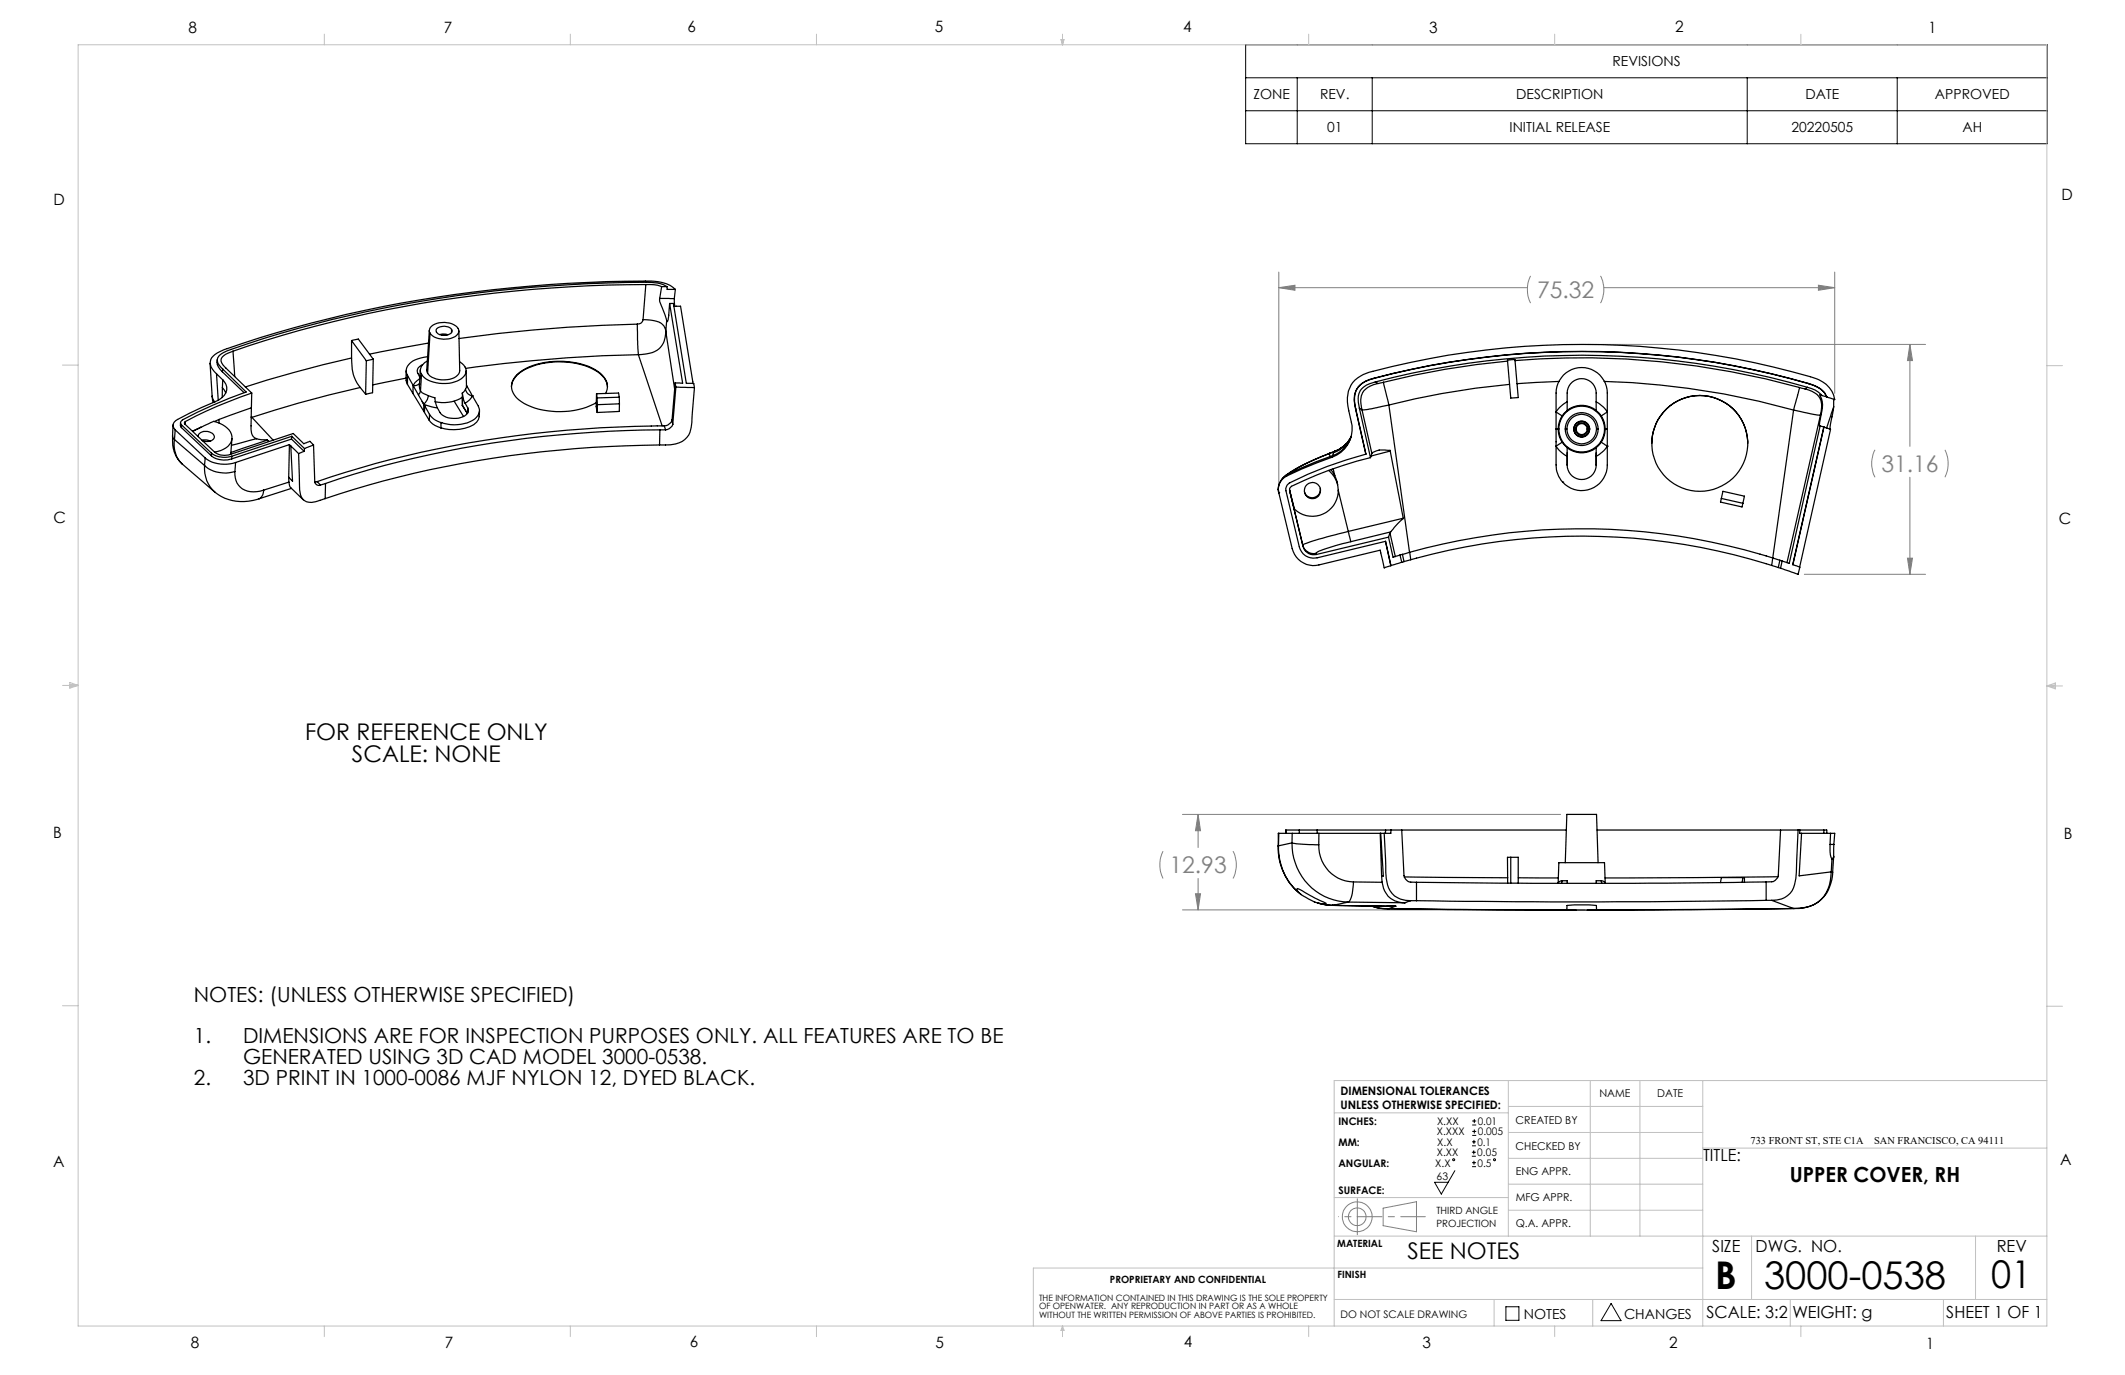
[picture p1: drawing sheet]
<svg xmlns="http://www.w3.org/2000/svg" width="432mm" height="279mm" viewBox="0 0 432 279" stroke-linecap="round" stroke-linejoin="round" font-family="sans-serif">
<g fill="none" stroke="#000" stroke-width=".2">
<path d="M253.1 9.1h162.9v20.1h-162.9zM253.1 15.8h162.9M263.6 15.8v13.4M278.8 15.8v13.4M355 15.8v13.4M385.5 15.8v13.4M253.1 22.5h162.9M295.6 237.9l-2.7 4.7-1.4-2.4h2.8M299.1 234.9h.8M299.1 234.1h.8M299.1 232.8h.8M299.1 232h.8"/>
<path d="M299.1 237.1h.8M299.1 236.3h.8M299.2 228.6h.8M299.2 227.8h.8M299.2 230.7h.8M299.2 229.9h.8M299.5 233.8v.8M299.5 231.6v.8M299.5 235.9v.8M299.6 227.4v.8M299.6 229.5v.8M306 265.5h2.6v2.8h-2.6z"/>
<path d="M327.4 264.9l2 3.5h-4.1z"/>
<circle cx="295.4" cy="235.7" r=".2"/>
<circle cx="303.7" cy="235.7" r=".2"/>
</g>
<g fill="none" stroke="#808080" stroke-width=".2">
<path d="M259.9 58.5l3.2-.5v1zM259.9 55.3v43.5M259.9 58.5h50.5M311 56.1a6.4 6.4 0 0 0 0 5.5M325.2 56.1a6.1 6.1 0 0 1 0 5.5M325.9 58.5h46.9M369.5 58l3.3 .5-3.3 .5zM372.8 55.3v24.6M322.7 70h68.6M388.1 70l.5 3.3h-1zM388.1 70v20.7M381 91.4a6.1 6.1 0 0 0 0 5.6"/>
<path d="M388.1 97v19.7M395.2 91.4a6.4 6.4 0 0 1 0 5.6M366.6 116.7h24.7M387.6 113.4h1l-.5 3.3zM236.3 173a6.4 6.4 0 0 0 0 5.5M240.3 165.5h76.8M243.5 165.5l.4 3.3h-1zM243.5 165.5v6.7M243.5 178.5v6.4M250.5 173a6.1 6.1 0 0 1 0 5.5M240.3 184.9h81.8M242.9 181.6h1l-.4 3.3z"/>
<path d="M281.1 245.5l6.7-1.3v6.1l-6.7-1.2z"/>
<circle cx="275.8" cy="247.3" r="1.8"/>
<circle cx="275.8" cy="247.3" r="3"/>
</g>
<path d="M275.8 247.2h13.8" fill="none" stroke="#808080" stroke-width=".2" stroke-dasharray="15.2 1.3 1.3 1.3" stroke-dashoffset="10.2"/>
<path d="M275.8 247.2v-3.6M275.8 247.2v3.7" fill="none" stroke="#808080" stroke-width=".2" stroke-dasharray="15.2 1.3 1.3 1.3"/>
<path d="M275.8 247.2h-3.8" fill="none" stroke="#808080" stroke-width=".2" stroke-dasharray="15.2 1.3 1.3 1.3" stroke-dashoffset="15.2"/>
<g fill="none" stroke="#c0c0c0" stroke-width=".2">
<path d="M15.9 9.1h400v260.4h-400zM65.9 6.9v2.2M115.9 6.9v2.2M165.9 6.9v2.2M215.6 8h.6l-.3 1.1zM215.7 8l.2 1.1M215.9 6.9v2.2M216 8l-.1 1.1M265.9 6.9v2.2M315.9 6.9v2.2M365.9 6.9v2.2M12.7 74.2h3.2"/>
<path d="M415.9 74.3h3.2M12.7 139.3h3.2M14.2 139.1l1.7 .2M14.2 138.7l1.7 .6-1.7 .5zM15.9 139.3l-1.7 .3M415.9 139.4h3.2M415.9 139.4l1.8-.6v1.2zM415.9 139.4l1.8 .3M417.7 139.2l-1.8 .2M12.7 204.4h3.2M306.5 219.6v31.6M323.1 219.6v31.6"/>
<path d="M333.2 219.6v31.6M346 219.6v49.9M415.9 204.5h3.2M415.9 219.6h-144.8v49.9M271.1 226.1h35.4M306.5 235.4h39.5M306.5 230.1h39.5M306.5 224.8h39.5M346 233.3h69.9M271.1 251.2h144.8M271.1 243.3h35.4M306.5 245.9h39.5"/>
<path d="M306.5 240.6h39.5M346 257.7h-136v11.8M355.9 251.2v12.9M401.4 251.2v12.9M65.9 269.5v2.1M115.9 269.5v2.1M165.9 269.5v2.1M215.9 269.5v2.1M215.9 269.5l.3 .8h-.6zM265.9 269.5v2.1M271.1 264.1h144.8M303.6 264.1v5.4"/>
<path d="M315.9 269.5v2.1M323.6 264.1v5.4M363.8 264.1v5.4M365.9 269.5v2.1M394.9 264.1v5.4"/>
</g>
<path d="M259.9 58.5l3.2-.5v1zM369.5 58l3.3 .5-3.3 .5zM387.6 113.4h1l-.5 3.3zM388.1 70l.5 3.3h-1zM243.5 165.5l.4 3.3h-1zM242.9 181.6h1l-.4 3.3z" fill="#808080"/>
<g fill="none" stroke="#000" stroke-width=".25">
<path d="M131.2 57.8a7.1 7.1 0 0 1 3.2 .4M131.2 57.8a259.1 259.1 0 0 0-83.9 13.6M131.2 57.8l-.5 7.1M134.4 58.2h1.1M134.4 58.2l-.3 2.4M135.5 58.2l.1 .6h1.6M135.5 58.2a6.9 6.9 0 0 0-4.3-.8 264.7 264.7 0 0 0-81 12.5 18.4 18.4 0 0 0-5.3 2 1.56 1.56 0 0 0 0 2.7l.4 .4M137.2 58.8a8.1 8.1 0 0 0-6.1-1.7 262.8 262.8 0 0 0-85.6 13.9l-1.4 .8a2.18 2.18 0 0 0-.6 3.7l.5 .5M137.2 58.8l-.2 1.9M42.7 73.8l.4 6.7M44 76l1.3 1.2M44 76l.3 5.3"/>
<path d="M44.1 73.6a2.63 2.63 0 0 0 1.1 2M44.1 73.1v.5M45.2 78.8l.7 1.1M45.2 75.6l4.4 4.2M45.2 78.8v2M45.3 77.2a2.26 2.26 0 0 1-.2 3.6l-1.4 .8a44.9 44.9 0 0 0-8.3 4.2 1.11 1.11 0 0 0 .2 1.5M45.3 75l4.7 4.7a95.1 95.1 0 0 0-13 5.7l-.3 .4 .2 .5M45.3 77.2l-.1 1.6M45.3 75l-.1 .6M47.3 71.4a3.7 3.7 0 0 0-2.3 1.4 1.97 1.97 0 0 0 .9 2l5.3 5.1M47.3 71.4l.4 5.1M51.2 79.9l-4.8 1.7a74.8 74.8 0 0 0-8.7 4.1"/>
<path d="M51.2 79.9l-.1 3M71.4 69.2l1.4-.3 3 4.1M71.4 72.7a8.3 8.3 0 0 0 1.8 6M71.4 72.7a253.5 253.5 0 0 0-21.6 5.9M71.4 69.2v3.5M71.4 69.2l3 4.1M73.2 78.7a231.7 231.7 0 0 0-22 6.1M73.2 78.7l1.1 1.4M74.4 73.3l-.1 6.8M75.8 73l-.1 6.8-1.4 .3M75.8 73l-1.4 .3M82.5 76.8l-6.8 1.4"/>
<path d="M82.5 75.4v1.9M82.5 77.3l.3 .8M82.8 78.1l1.1 1.9M82.8 76.3l1.1 2M82.8 76.3v1.8M83.9 80l2.2 3.6M83.9 78.3v1.7M83.9 78.3h.1M84 78.4l1 1.8M84 78.3v.1M85.2 77.9l-.5 .4-.7 .1M85.3 78l-.1 .4 .2 1"/>
<path d="M85.3 77l-1 .7-.3 .6M85.3 76.3l-.1 .1M85.4 75.1l-.2 3.2M85.4 79.4l.4 .4 1.2 .6M85.4 79.4l-.4 .8M85.7 76.1l-.3 3.3M85.9 74.1l-.4 .2a1.19 1.19 0 0 0-.6 1.6l.4 .7M86.9 73.3a2.01 2.01 0 0 0-1.2 2.8M86.9 72.5a4.9 4.9 0 0 0-4.2 2.2 1.82 1.82 0 0 0 .1 1.6M87.1 69.7l-12 2.3M87.2 67.1l-.5 8.1 .2 .6M87.4 67.7l-.5 8.1"/>
<path d="M87.5 66.5a4.1 4.1 0 0 1 5.6 .2 1.56 1.56 0 0 1-1.5 2.1 3.8 3.8 0 0 1-4.4-1.4zM88.7 66.8a2.12 2.12 0 0 1 3.2 .4 1.2 1.2 0 0 1-1.4 .9l-1.4-.2a.75 .75 0 0 1-.4-1.1zM89.4 68l.9-.1 .8 .1M89.7 68.1h1M91.8 67v.6M93.2 67.2l.2 8.1a2.23 2.23 0 0 1-2.1 1.8 4.4 4.4 0 0 1-4.4-1.3M93.4 73.5a2.01 2.01 0 0 1 1 2.8 6.3 6.3 0 0 1-6.9 1.2l-.9-.5-.9-.9M93.9 79.9l.3 1.3 .3 .7M93.9 79.9l.1 2.5M94.6 79.1l-.7 .8M94.6 79.1a1.62 1.62 0 0 0 1.4 1.3M94.7 75.4l.1 3.2-.2 .5"/>
<path d="M94.8 78.4l.1 .2M94.8 78.3l.1 .3M94.9 78.6l1.1 1.8M103.9 78.6a4.8 4.8 0 0 1 3.6-3.9 16.4 16.4 0 0 1 14 .9l.5 .4a3.7 3.7 0 0 1 1.4 2.6M123 80a3.2 3.2 0 0 0-1-4.2 14.3 14.3 0 0 0-10.4-2.3 10.6 10.6 0 0 0-6.9 3 3.2 3.2 0 0 0 .7 4.7 15.1 15.1 0 0 0 12.1 2l1.7-.4 2-1M129.5 65.9l.2 6.2M129.5 65.9a309.6 309.6 0 0 0-36.2 2.9M129.7 72.1a301.5 301.5 0 0 0-35.1 2.8M129.7 72.1l4.8 14.4M130.7 64.9a1.04 1.04 0 0 1-1.2 1M130.7 64.9a7.8 7.8 0 0 1 3.4 .6l.1 .1a2.22 2.22 0 0 1 1.1 1.7M134.1 60.6a9 9 0 0 0 1 3.3l.4 1.3"/>
<path d="M134.1 60.6l2.9 .1M135.3 67.3a4.2 4.2 0 0 1-4.1 4.6l-1.5 .2M135.3 67.3l1.8 11.8M135.5 65.2l-.2 2.1M136.1 61.7h.7l2.7 16.2h1.5l.1 .9M136.1 61.7l2.6 16.2-1.5-.1M136.1 61.7l-.3 3.2-.2 .5-.1-.2M136.9 62.2h1.4l2.5 15.7M137 60.7l.1 1.5M137.2 77.8l.1 .9M137.2 77.8l-.6 7.5M137.3 78.7l3.8 .1"/>
<path d="M137.3 78.7l-.6 7.6M141.1 78.8l-.5 6a6.6 6.6 0 0 1-1 4.1 5.3 5.3 0 0 1-4.4 1.5h-1.2M279.3 76.8a166.2 166.2 0 0 1 88.2 1.1M279.3 76.8a4.5 4.5 0 0 0-4.1 4.4l.3 1.9M279.3 76.8v.1M279.3 76.9a4.7 4.7 0 0 0-4 3.1 6.7 6.7 0 0 0 .2 3.1M279.3 76.9a166.1 166.1 0 0 1 88.2 1.1M279.5 77.6l.5 .3M279.5 77.6a3.8 3.8 0 0 0-3.5 2.9v1.3l.2 1.1M279.5 77.6a164.5 164.5 0 0 1 87.8 1.1M280 77.9a3.7 3.7 0 0 0-3.5 3.1l.3 2.3M281.1 77.7l-1.1 .2"/>
<path d="M281.1 77.7l1.1 4.6M306.3 73.2l1.5-.1 .7 7.7-1.5 .1zM306.4 73.4a163.4 163.4 0 0 0-25.3 4.3M306.7 78.1a157.5 157.5 0 0 0-24.5 4.2M307.8 73.3a164.7 164.7 0 0 1 57.9 5.4M316.8 77.5l-8.5 .5M326 77.5a161.1 161.1 0 0 1 38.5 5.8M365.7 78.7l1.1 .3M365.7 78.7l-1.2 4.6M366.8 79a3.8 3.8 0 0 1 3 1.9 4.4 4.4 0 0 1 .1 3.4M367.3 78.7l-.5 .3M367.3 78.7a5 5 0 0 1 2.9 1.6"/>
<path d="M367.5 78a5.1 5.1 0 0 1 3.7 2.7M367.5 77.9a5.5 5.5 0 0 1 3.7 2.8M367.5 77.9v.1M35.2 86.3l-.1 2.3M35.5 89.3l-.3-.2-.1-.6a6.8 6.8 0 0 0 2 5.8M35.5 89.3a5.6 5.6 0 0 0 1.6 5M35.5 89.3l6.1 5.3M35.6 87.3l6.1 5.8M35.6 87.3l-.1 2M36.7 85.9v.6l.2 .4M36.9 86.9l6.1 5.7M36.9 86.3l6.1 5.8"/>
<path d="M36.9 86.3v.6M37.1 94.3l6.5 5.7M37.7 85.7l-.2 .3 .1 .2 6 5.7a3.3 3.3 0 0 0 3.1 .5l12.9-4.3 2.1 2.1 1.3-.5 .7 .7M37.7 85.7l-.1 .6M40.3 88.7a1.39 1.39 0 0 1 1.9-1l.3 .1a.93 .93 0 0 1 1 .7 .93 .93 0 0 1-.6 1.1l-.7 .1-1-.1M40.8 86.8l1.6-.7a1.95 1.95 0 0 1 2.3-.1 3.2 3.2 0 0 1 2.4 3.5 3.9 3.9 0 0 1-3.5 2.4M40.8 86.8l-1.6 .9M40.8 86.8l-1.7 .8M41.1 89.5l.9-.1 .8 .2M41.6 94.6a6.3 6.3 0 0 0 6.1 1.2M41.6 94.6a6.4 6.4 0 0 0 2 5.4M41.7 93.1a6.7 6.7 0 0 0 6.2 .9"/>
<path d="M41.7 93.1l-.1 1.5M43 92.6a4.4 4.4 0 0 0 4.1 .6M43 92.1a4.7 4.7 0 0 0 4.1 .6M43 92.1v.5M43.1 80.5l.2 1.3M43.1 80.5l.2 .6 .3 .6M43.6 100a9.2 9.2 0 0 0 9 1.4M44.5 85.2l-.9 .5M44.5 85.2v.7M47.1 92.7v.5M47.1 89.1l-.2 3.2M47.7 95.8a3.7 3.7 0 0 0 4.5 4.1l1.4-.3"/>
<path d="M47.9 94l-.2 1.8M51 84.7l.2 .1M51.1 82.9l-.1 3.6a2.58 2.58 0 0 0 .8 2.5l.3 .1M51.1 82.9l-6.6 2.3M51.2 84.8h-.2M51.2 84.8l4.3 4.6M52.1 89.1l1 .3h1.2M52.1 89.1l-5.1 1.4M53.6 99.6a1.86 1.86 0 0 1-1 1.8M54.3 89.4h.1M54.3 89.4l.3 .3-.3-.3M54.3 89.4l-7.4 2.6"/>
<path d="M58.7 97v1M58.7 98l.1 .4a1.56 1.56 0 0 0 .8 1.2l2 2M58.7 98l-5.1 1.6M58.8 90.3l.3 .3M58.8 90.3l-10.9 3.7M58.8 90.3l-.1 6.7M59.1 90.6l1.6 1.6M59.1 90.6l.3 7.2-.7-.8M59.2 99.2l-6.6 2.2M59.2 89.2l-12.1 4M59.2 89.2l2.6 2.5M59.3 88.7l2.6 2.5"/>
<path d="M59.3 88.7l-12.2 4M59.3 88.7l-.1 .5M60.7 92.2l.1 4.3a10.2 10.2 0 0 0 .4 4.5 2.23 2.23 0 0 0 2.9 1l2-.7M61.8 91.7l-1.1 .5M61.9 91.2l-.1 .5M63.7 90.4l-1.8 .8M63.7 90.4l.3 7.5a.83 .83 0 0 0 1.1 .7M64.5 97.9h-.5M64.5 97.9l.6 .7M66.1 98.2l-1 .4M66.1 98.2v3.1M85 80.2l.8 1.4"/>
<path d="M85.8 81.6l.3 .5M85.8 81.6l.3 .6M86.1 82.1l1.7 .6 1.1 .2M86.1 83.6l.2 .2M86.1 82.2l.2 .3v1.3l.9 1.6M86.1 82.1l1.2 2.1M86.1 82.2v1.4M87 80.4l1.4 .4 .1 .9 .4 1.2M87 80.4a2.71 2.71 0 0 1-.9 1.7M87.2 85.4a3.9 3.9 0 0 0 2.4 1.6v-1.1M87.3 84.2a4 4 0 0 0 2.3 1.7M87.3 84.2l-.1 1.2"/>
<path d="M88.4 81.6a7.3 7.3 0 0 0 5.5-.9v1.7M88.9 82.9a3.6 3.6 0 0 0 4.2 2.1 1.91 1.91 0 0 0 2-1.8l-.1-.3M89.6 85.9h.1M92.3 81.5l1.9 3.1M93.9 82.4l1.1 1.6M94 82.4h-.1M94 82.4l1 1.6M94.5 81.9l.5 1M95 82.9v1M96 80.4l1.2 2.1a2.29 2.29 0 0 1-1.7 3.2 8.4 8.4 0 0 1-5.9 .2M96 80.4a3.2 3.2 0 0 1-1.5 1.5M96 80.4h.1"/>
<path d="M97.4 83.5a2.75 2.75 0 0 1-2 3.2 9 9 0 0 1-5.8 .2M121.2 80l-.1 2.6 .3 1.2M121.2 80l.1 .9M121.2 80l4.5-.1 .1 .8M121.3 80.9l.1 1.3M121.4 82.2v1.6M125.8 80.7l-4.5 .2M125.8 80.7l.1 1.4M125.9 82.1l-.1 1.5-4.4 .2M125.9 82.1l-4.5 .1M134 90.4a220 220 0 0 0-67.9 10.9M134.1 87.3a216.8 216.8 0 0 0-68 10.9"/>
<path d="M134.1 87.3h1.2M134.1 87.3l-.1 3.1M135 86.5a225.8 225.8 0 0 0-67.7 10.4l-2.8 1M135 86.5l.3 .8M136.6 85.3a1.63 1.63 0 0 1-1.6 1.2M136.6 85.3l.1 1M136.7 86.3a1.52 1.52 0 0 1-1.4 1M259.8 99.4l-.1 .1M261.4 96.7a3 3 0 0 0-1.5 3.5M261.9 96.3a3.3 3.3 0 0 0-2 3.9M261.9 96.3l-.5 .4M262 99.7l2.8 11.3"/>
<path d="M262 99.7l2.7 11.1M268.3 99.2a1.65 1.65 0 0 1-1.3 1.9 1.65 1.65 0 0 1-1.9-1.1M270 95.6a5.2 5.2 0 0 1 .6 7.6 5.2 5.2 0 0 1-7.6 .2l-1-3.9M270.1 92.1l-5.8 2.6a14 14 0 0 0-3.7 2.6M270.1 92.1a31.5 31.5 0 0 0-8.2 4.2M270.1 92.1h.1M270.1 92.1l.2 .7M270.3 92.8l-2.9 1-5.5 2.5M270.4 95.5l.8 1.1M270.7 92.9l-6.2 2.4-3.1 1.4M270.8 92.6l-.1 .3M270.8 92.6l-.5 .2"/>
<path d="M270.9 95.3l.3 1.3M270.9 92l-.1 .6M271.1 91.8l-1 .3M271.1 91.8h.1M271.1 91.8l-.2 .2M271.2 96.6l.6 1.9M271.3 91.7h-.1M271.9 99.6l2.1 8.4M272.8 90.9l-.6 .4M272.8 90.9l-1.7 .9M272.8 90.8v.1M273.4 90.4l-.1 .1"/>
<path d="M273.4 90.4l-1.5 1-.8 .4M273.4 90.3l-1.3 1-1 .5M273.4 90.3l-.3 .3M273.5 90.2l-.1 .1M273.7 90l-.3 .4M274.3 89.1l-.6 .9M274.6 88.7a5.9 5.9 0 0 1-3.8 3.9M274.6 88.7a5.9 5.9 0 0 1-3.7 3.3M275.5 83.1l2.1 9.2a78.8 78.8 0 0 0-15.7 5.9 1.63 1.63 0 0 0-.6 1.5l2.7 11.4a3 3 0 0 0 3.7 2.2l13.9-3.3 1 4.9M276.2 82.9l.6 .4M276.2 82.9l2.3 10.1M276.8 83.3l2 8.8"/>
<path d="M278.5 93a75.4 75.4 0 0 0-16.1 5.9l-.4 .4v.4M278.8 92.1l-.3 .9M280.2 91.5h2.3l2.7 13.9-1.1 1-1.5 1.7M280.2 91.5l-1.2 .4-.2 .2M282.2 82.3l-4.2 .9-1.2 .1M282.2 82.3l4.2 30M282.5 91.7l-3.9 1M316.2 87.2h.4M316.2 83.7v3.5M316.2 83.7l1.2 .8M316.2 87.2v3.5M316.2 90.7v3.8a5.3 5.3 0 0 0 1.3 3.5"/>
<path d="M316.2 83.7v-3.8a5.2 5.2 0 0 1 5.2-5.2 5.2 5.2 0 0 1 5.2 5.2v3.8M316.6 87.2a4.7 4.7 0 0 0 .8 2.7M316.6 87.2h.2M316.8 87.2a4.6 4.6 0 0 0 4.6 4.6 4.6 4.6 0 0 0 4.6-4.6M316.8 87.2a4.6 4.6 0 0 1 4.6-4.7 4.6 4.6 0 0 1 4.6 4.7M317.4 84.5a4.9 4.9 0 0 0-.8 2.7M317.4 89.9l.6 .7a.64 .64 0 0 1 .5 .8v1.3a5.9 5.9 0 0 1-2.3-2M317.4 89.9l-1.2 .8M317.5 98h.1M318.1 87.2a3.3 3.3 0 0 1 3.3-3.4 3.3 3.3 0 0 1 3.3 3.4M318.1 87.2a3.3 3.3 0 0 0 3.3 3.3 3.3 3.3 0 0 0 3.3-3.3M318.1 87.2h.3"/>
<path d="M318.4 87.2a3 3 0 0 0 3 3 3 3 0 0 0 3-3M318.4 87.2a3 3 0 0 1 3-3 3 3 0 0 1 3 3M318.5 81.7v.9a1.09 1.09 0 0 1-.6 1.3l-.5 .6M318.5 81.7a6.2 6.2 0 0 0-2.3 2M318.5 92v2.5a2.95 2.95 0 0 0 2.9 2.9 2.95 2.95 0 0 0 2.9-2.9v-2.5M318.5 81.7a4.6 4.6 0 0 1 .6-3.7 2.95 2.95 0 0 1 3.3-.9 2.95 2.95 0 0 1 1.9 2.8v1.8M318.5 83.4a4.7 4.7 0 0 1 5.8 0M318.5 91a4.7 4.7 0 0 0 5.8 0M319.8 87.2a1.64 1.64 0 0 1 1.6-1.6 1.64 1.64 0 0 1 1.6 1.6M319.8 87.2a1.64 1.64 0 0 0 1.6 1.6 1.64 1.64 0 0 0 1.6-1.6M319.8 87.2h.1M319.8 87.2a1.57 1.57 0 0 1 1.6-1.6 1.57 1.57 0 0 1 1.6 1.6"/>
<path d="M319.8 87.2a1.57 1.57 0 0 0 1.6 1.6 1.57 1.57 0 0 0 1.6-1.6M320.1 87.2a1.29 1.29 0 0 1 1.3-1.3 1.29 1.29 0 0 1 1.3 1.3M320.1 87.2a1.29 1.29 0 0 0 1.3 1.3 1.29 1.29 0 0 0 1.3-1.3M320.1 87.2h.2M320.3 87.2a1.11 1.11 0 0 1 1.1-1.1 1.11 1.11 0 0 1 1.1 1.1M320.3 87.2a1.11 1.11 0 0 0 1.1 1.1 1.11 1.11 0 0 0 1.1-1.1M322.5 87.2h.2M323 87.2h.1M324.3 81.7v.7a1.22 1.22 0 0 0 .6 1.5l.5 .6M324.3 81.7a6.2 6.2 0 0 1 2.3 2M324.4 87.2h.3M325.4 84.5a4.6 4.6 0 0 1 .8 2.7"/>
<path d="M325.4 89.9l-.4 .4a1.36 1.36 0 0 0-.7 1.5v.9a5.9 5.9 0 0 0 2.3-2M325.4 89.9l1.2 .8M326 87.2h.2M326.2 87.2a4.9 4.9 0 0 1-.8 2.7M326.2 87.2h.4M326.6 83.7v3.5M326.6 83.7l-1.2 .8M326.6 87.2v3.5M326.6 90.7h.1M326.6 90.7v3.8a5.2 5.2 0 0 1-3.3 4.8 5.2 5.2 0 0 1-5.8-1.3M345.4 80.4a9.8 9.8 0 0 1 9.7 9.7M345.4 80.4a9.8 9.8 0 0 0-9.8 9.7"/>
<path d="M364.5 83.3l4 .9 1.4 .1M364.5 83.3l-4.3 30.1M369.9 86.5l.7 .3M369.9 86.5l-6.3 28-1.5-.5M369.9 84.3l-6.8 30M370.1 84.2l-.4 1.9v.4h.2M370.1 84.2l-.2 .1M370.2 80.3l-.4-.1a5.2 5.2 0 0 1 .3 4M370.2 80.3l1 .4M370.6 86.8l-6.3 27.9 1.4 .6-.3 1.4-3.6-1.2M370.6 86.8h.1M370.6 86.8l.6 .2"/>
<path d="M370.6 86.8l-6.3 28M371.2 87l.8 .2-6.3 28M371.2 80.7h.1M371.2 80.7l1.6 .5a5.9 5.9 0 0 0-4.9-4.6 167.1 167.1 0 0 0-90.2-.8 5.5 5.5 0 0 0-3.8 6.7 20.1 20.1 0 0 1 .8 5 6.1 6.1 0 0 1-4 5.4M372.6 82.7l-1.4 4.3M372.6 82.7l-.7 4.5M372.6 81.1v1.6M259.8 100.1h.1M259.9 100.2l2.7 11.3a4.5 4.5 0 0 0 5.4 3.3l12.5-3 .8 3.6 1.3-.5M264.7 110.8a2.29 2.29 0 0 0 2.7 1.6M264.7 110.8l.1 .2M264.8 111a2.3 2.3 0 0 0 2.7 1.7"/>
<path d="M267.4 112.4l.1 .3M274 108l-6 1.5-2.9 1-.4 .3M274 108l.5 2.1M274.5 110.1l-4.5 1.2a4.9 4.9 0 0 0-2.6 1.1M282.2 109.1l.9 4.1 1.4-.4M282.2 109.1l-14.7 3.6M282.4 108.3l1.1 4.8M282.4 108.3l-.2 .8M282.6 108.1l-.2 .2M282.6 108.1l-8.1 2M284.5 112.8l.3 1.5M284.8 114.3l-2.2 .6"/>
<path d="M285 112.6l.3 1.5M285 112.6l-.5 .2M285.2 105.3l-11.2 2.7M285.3 114.1l-.5 .2M286.5 112.2l-1.5 .4M286.5 112.2a129.8 129.8 0 0 1 73.7 1.2M286.5 112.2l.2 1.5M286.7 113.7l-1.4 .4M286.7 113.7a128 128 0 0 1 73.3 1.2M349.8 101.3l-.2 .7 4.4 1 .2-.7M349.8 101.3l4.4 1M349.8 101.3l.3-1.5 4.4 1-.3 1.5"/>
<path d="M360 114.9l1.4 .4M360.2 113.4l1.5 .4M360.2 113.4l-.2 1.5M361.4 115.3l.4 .2M361.7 113.8l-.3 1.5M361.7 113.8l.4 .2M362.1 114l-.3 1.5M259.8 171.9a11.7 11.7 0 0 0 4.6 9.9M259.8 171.9a12.1 12.1 0 0 0 4.1 9.5M259.9 169.3h-.1v2.6M259.9 169.3h2.7M259.9 169.3l-.1 2.6"/>
<path d="M261.3 168.7v.6M262.5 171.3l1.3 .2 4.2 .2M262.5 171.3a11.8 11.8 0 0 0 11.5 12M262.5 171.3l-2.7 .6M262.6 169.3h5.4M262.6 169.3l-.1 2M264 168.7h3.7M264 168.7h-2.7v.6M264 168.7v.6M267.7 168.7h14.9M267.7 168.7v.6M268 171.7a7.2 7.2 0 0 0 7 7.5"/>
<path d="M268 169.3h12.6M268 169.3v2.4M275 179.2a7.5 7.5 0 0 1-.9 4l-.1 .1M275 179.2l5.8 .1M280.5 169.3l.2 8.7M280.6 169.3h.7M280.6 169.3l.5 8.7h-.4M280.7 178l.1 1.3M280.8 179.3a4.4 4.4 0 0 0 4.6 4.1M281.3 169.3l.3 5.4a17.5 17.5 0 0 0 .6 5.7 4.3 4.3 0 0 0 4.4 2.6M281.6 168.7l-.1 .6M282.6 168.7h2.2"/>
<path d="M282.6 168.7v.6h-1.3M284.8 168.7l.5 9.2a1.58 1.58 0 0 0 1.4 1.3l1.1 .1M284.8 168.7h33.5M285.4 178.2l21 .2M287.8 179.3v3.7M306.4 178.4v1.1M306.4 178.4l-.1-4.2h2.2v5.3M307 174.2v5.3M308.5 178.4h8.2M316.6 179.4l.2-4.1h9.2l.2 4.1M316.6 179.4v.1M317.4 179h1.1v.5"/>
<path d="M317.4 179l-.5 .1-.3 .3M317.4 179l-.1 .5M318.1 175.3l.3-9.8h6l.3 9.8M324.5 168.7h37.3M325.4 179h-1.1v.5M325.4 179l.5 .1 .3 .3M325.4 179l.1 .5M326.2 179.4v.1M354.2 178.3l-.2 1M354.5 179.3v-1h-4.7l-.2 1.1M358.9 179.2a2530.5 2530.5 0 0 1-71.1 .1M358.9 179.2v3.8"/>
<path d="M361.3 178.2l-35.2 .2M361.8 168.7h3.6M361.8 168.7l-.4 9.1a1.45 1.45 0 0 1-1.4 1.4h-1.1M365.4 168.7l-.3 7.3a8.1 8.1 0 0 1-1.4 5.5 4.6 4.6 0 0 1-3.7 1.5M365.4 168.7h.3M365.7 168.7v.6h6.3M365.7 168.7h4.9M366.1 169.3l-.5 8.7 6.5-.8M370.6 168.7h.6v.6M370.6 168.7v.6M371.9 171.6v.7a3.5 3.5 0 0 0 .4 2.2M371.9 171.6h.7"/>
<path d="M372 169.3h.8l-.2 2.3M372 169.3l-.1 2.3M372.1 177.2a6.9 6.9 0 0 1-4.2 6.9l-1.8 .4-1.6 .1M372.3 174.5l-.2 2.7M372.4 177.2a7.2 7.2 0 0 1-7.9 7.4M372.6 174.1l-.1 .3-.1 .2-.1-.1M372.6 174.1l-.3 .4M372.6 174l-.2 3.2h-.3M372.6 171.6v2.5M263.9 181.4l-.3-.6v-.2l5.9 3-1.7-.1M263.9 181.4a13.5 13.5 0 0 0 3.9 2.1M267.1 183.3h.1"/>
<path d="M267.8 183.5l1.5 .4 1.5 .1M267.9 183.5l1.5 .4 1.4 .1M270.8 184l8.1 .1M274 183.3l-3.2 .7M274 183.3l11.4 .1M278.7 184.1h.1a8.8 8.8 0 0 0 3.4 .5M278.7 184.1l1.8 .5 1.5 .1M278.8 184.1h4.7M278.9 184.1h.1M278.9 184.1h4.6M281.8 184.1h1.7M282.1 184.7l38.2 .2"/>
<path d="M282.2 184.6l37.3 .3M282.2 184.6l-.3 .1M283.5 184.1h.1M283.5 184.1l-1.3 .5M285.4 183.4h.1M286.6 183h1.2M286.6 183l-1.2 .4M319.5 184.9l-1.1-.1v-.8l1.6-.1 4.4 .1v.8l-1.1 .1M319.5 184.9h3.8M358.9 183a2216.2 2216.2 0 0 1-71.1 0M358.9 183h1.1M360 183l4.5 1.6"/>
<path d="M364.5 184.6l-41.2 .3M364.6 184.6l-42.1 .3"/>
<circle cx="266.7" cy="99.7" r="1.65"/>
<circle cx="345.4" cy="90.1" r="9.7"/>
</g>
<g font-size="7.8">
<text x="348.5" y="261.9">B</text>
<text x="358.5" y="261.9">3000-0538</text>
<text x="404.6" y="261.8">01</text>
</g>
<g font-size="4.7" fill="#808080">
<text x="312.3" y="60.6">75.32</text>
<text x="382.3" y="95.9">31.16</text>
<text x="237.6" y="177.5">12.93</text>
</g>
<g font-size="4.7">
<text x="62" y="150.3">FOR REFERENCE ONLY</text>
<text x="71.5" y="154.8">SCALE: NONE</text>
<text x="286" y="255.9">SEE NOTES</text>
</g>
<g font-size="4.2">
<text x="39.4" y="203.6">NOTES: (UNLESS OTHERWISE SPECIFIED)</text>
<text x="39.4" y="212">1.</text>
<text x="49.4" y="212">DIMENSIONS ARE FOR INSPECTION PURPOSES ONLY. ALL FEATURES ARE TO BE</text>
<text x="39.4" y="220.5">2.</text>
<text x="49.4" y="216.3">GENERATED USING 3D CAD MODEL 3000-0538.</text>
<text x="49.4" y="220.5">3D PRINT IN 1000-0086 MJF NYLON 12, DYED BLACK.</text>
<text x="363.7" y="240.3">UPPER COVER, RH</text>
</g>
<g font-size="3.4">
<text x="346.1" y="235.9">TITLE:</text>
<text x="347.9" y="254.3">SIZE</text>
<text x="356.7" y="254.4">DWG. NO.</text>
<text x="405.7" y="254.5">REV</text>
<text x="346.8" y="267.9">SCALE: 3:2</text>
<text x="364.2" y="267.9">WEIGHT: g</text>
<text x="395.5" y="267.9">SHEET 1 OF 1</text>
</g>
<g font-size="3.2">
<text x="38.3" y="6.7">8</text>
<text x="90.2" y="6.7">7</text>
<text x="139.7" y="6.5">6</text>
<text x="190" y="6.5">5</text>
<text x="240.4" y="6.5">4</text>
<text x="290.4" y="6.7">3</text>
<text x="340.4" y="6.5">2</text>
<text x="391.9" y="6.7">1</text>
<text x="10.9" y="41.6">D</text>
<text x="418.9" y="40.7">D</text>
<text x="10.9" y="106.3">C</text>
<text x="418.4" y="106.4">C</text>
<text x="10.8" y="170.2">B</text>
<text x="419.4" y="170.6">B</text>
<text x="10.8" y="237.2">A</text>
<text x="418.6" y="236.8">A</text>
<text x="38.8" y="273.8">8</text>
<text x="90.4" y="273.8">7</text>
<text x="140.2" y="273.8">6</text>
<text x="190.1" y="273.9">5</text>
<text x="240.5" y="273.8">4</text>
<text x="289" y="273.9">3</text>
<text x="339.1" y="273.8">2</text>
<text x="391.4" y="274.1">1</text>
</g>
<g font-size="2.8">
<text x="327.7" y="13.5">REVISIONS</text>
<text x="254.7" y="20.2">ZONE</text>
<text x="268.2" y="20.2">REV.</text>
<text x="308.1" y="20.2">DESCRIPTION</text>
<text x="366.8" y="20.2">DATE</text>
<text x="393.2" y="20.2">APPROVED</text>
<text x="269.7" y="26.9">01</text>
<text x="306.7" y="26.9">INITIAL RELEASE</text>
<text x="364" y="26.9">20220505</text>
<text x="398.8" y="26.9">AH</text>
<text x="309.6" y="268">NOTES</text>
<text x="330" y="268">CHANGES</text>
</g>
<g font-size="2.4">
<text x="272.4" y="222.5">DIMENSIONAL TOLERANCES</text>
<text x="272.4" y="225.3">UNLESS OTHERWISE SPECIFIED:</text>
</g>
<g font-size="2.2">
<text x="325" y="222.9">NAME</text>
<text x="336.8" y="222.9">DATE</text>
<text x="308" y="233.6">CHECKED BY</text>
<text x="308" y="228.4">CREATED BY</text>
<text x="308" y="238.8">ENG APPR.</text>
<text x="308" y="244">MFG APPR.</text>
<text x="308" y="249.3">Q.A. APPR.</text>
</g>
<g font-size="2.1">
<text x="272" y="228.6">INCHES:</text>
<text x="272" y="232.8">MM:</text>
<text x="292" y="230.7">X.XXX</text>
<text x="292" y="228.6">X.XX</text>
<text x="292.1" y="232.8">X.X</text>
<text x="300.2" y="232.8">0.1</text>
<text x="300.3" y="228.6">0.01</text>
<text x="300.3" y="230.7">0.005</text>
<text x="355.7" y="232.4">733 FRONT ST, STE C1A</text>
<text x="380.8" y="232.4">SAN FRANCISCO, CA 94111</text>
<text x="272" y="237">ANGULAR:</text>
<text x="291.6" y="237">X.X</text>
<text x="291.9" y="239.8">63</text>
<text x="292" y="234.9">X.XX</text>
<text x="300.2" y="234.9">0.05</text>
<text x="300.2" y="237">0.5</text>
<text x="272" y="242.6">SURFACE:</text>
<text x="272.4" y="267.8">DO NOT SCALE DRAWING</text>
</g>
<g font-size="2">
<text x="291.9" y="246.8">THIRD ANGLE</text>
<text x="291.9" y="249.3">PROJECTION</text>
<text x="271.7" y="253.4">MATERIAL</text>
<text x="225.5" y="260.6">PROPRIETARY AND CONFIDENTIAL</text>
<text x="271.8" y="259.7">FINISH</text>
</g>
<g font-size="1.8">
<text x="211.1" y="264.3">THE INFORMATION CONTAINED IN THIS DRAWING IS THE SOLE PROPERTY</text>
<text x="211.1" y="266.1">OF OPENWATER. ANY REPRODUCTION IN PART OR AS A WHOLE</text>
<text x="211.1" y="267.8">WITHOUT THE WRITTEN PERMISSION OF ABOVE PARTIES IS PROHIBITED.</text>
</g>
</svg>
